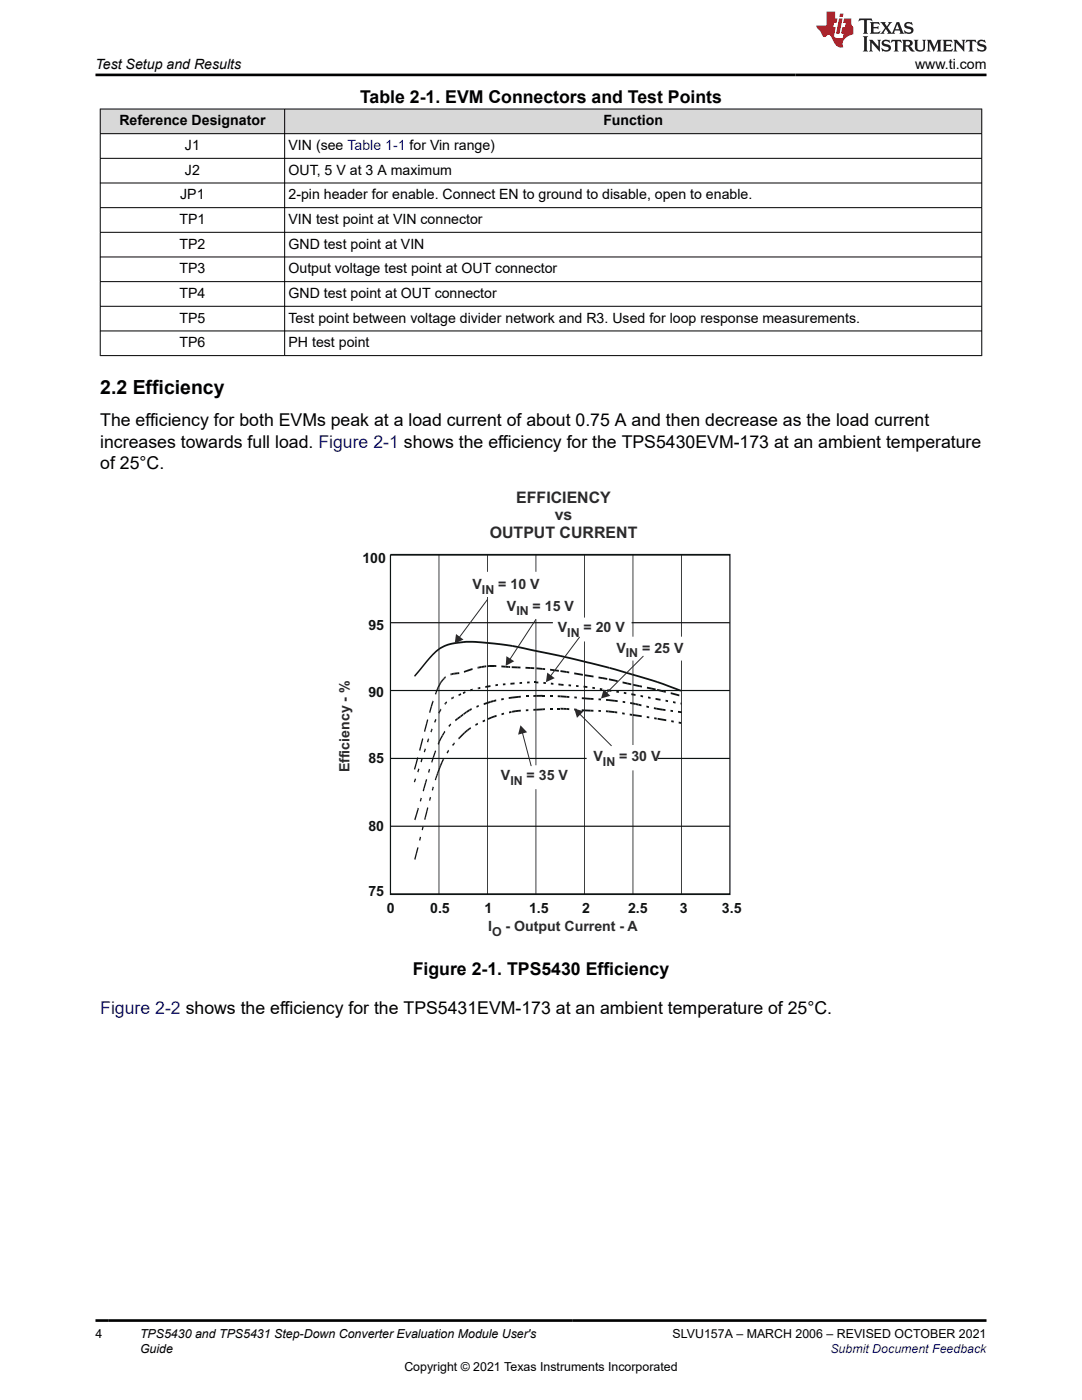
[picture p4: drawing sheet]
<svg xmlns="http://www.w3.org/2000/svg" width="216mm" height="279mm" viewBox="0 0 216 279" stroke-linecap="round" stroke-linejoin="round" font-family="sans-serif">
<g fill="#d8d8d8">
<path d="M20 21.8h175.9v4.9h-175.9z" fill-rule="evenodd"/>
<path d="M20.1 21.8h36.6v4.8h-36.6z" fill-rule="evenodd"/>
<path d="M56.9 21.8h138.9v4.8h-138.9z" fill-rule="evenodd"/>
</g>
<g fill="none" stroke="#000" stroke-width=".2">
<path d="M19.9 21.8h176.1M19.9 26.7h176.1M19.9 31.6h176.1M19.9 36.5h176.1M20 21.7v49.3M56.8 21.7v49.3M195.9 21.7v49.3M19.9 41.4h176.1M19.9 46.4h176.1M19.9 51.3h176.1M19.9 56.2h176.1M19.9 61.1h176.1"/>
<path d="M19.9 66h176.1M19.9 71h176.1"/>
</g>
<path d="M87.6 110.7v67.8M97.3 110.7v67.8M106.9 110.7v67.8M116.6 110.7v67.8M126.3 110.7v67.8M136 110.7v67.8M77.9 137.8h67.7M77.9 124.3h67.7M77.9 151.4h67.7M77.9 164.9h67.7" fill="none" stroke="#0d1413" stroke-width=".2"/>
<path d="M77.9 110.7h67.7v67.8h-67.7z" fill="none" stroke="#0d1413" stroke-width=".29"/>
<path d="M82.7 135l1.9-2.3a10.1 10.1 0 0 1 4.5-3.9 19.1 19.1 0 0 1 8.2-.5 55.5 55.5 0 0 1 9.6 1.6 178.2 178.2 0 0 1 29 8" fill="none" stroke="#0d1413" stroke-width=".3"/>
<g fill="#0d1413">
<path d="M82.9 152.4l.2 .1-.3 1.1-.2-.1z" fill-rule="evenodd"/>
<path d="M83.2 151.3l.2 .1-.3 1.1-.2-.1z" fill-rule="evenodd"/>
<path d="M83.2 151.1l.3 .1-.1 .2-.2-.1z" fill-rule="evenodd"/>
<path d="M83.8 149l.2 .1-.1 .8-.3-.2z" fill-rule="evenodd"/>
<path d="M84.2 147.3l.3 .2-.5 1.6-.2-.1z" fill-rule="evenodd"/>
<path d="M84.7 145.4l.3 .1-.2 .6-.2-.1z" fill-rule="evenodd"/>
<path d="M85 144.3l.3 .1-.3 1.2-.3-.2z" fill-rule="evenodd"/>
<path d="M85.2 143.5l.3 .2-.2 .7-.3-.1z" fill-rule="evenodd"/>
<path d="M85.7 142l.2 .2-.1 .1-.2-.2z" fill-rule="evenodd"/>
<path d="M85.9 141l.3 .1-.3 1.1-.3-.2z" fill-rule="evenodd"/>
<path d="M86.3 140l.2 .1-.3 1-.3-.1z" fill-rule="evenodd"/>
<path d="M86.3 139.8l.2 .2v.1l-.2-.1z" fill-rule="evenodd"/>
<path d="M86.9 138.2l.2 .2-.1 .3-.2-.2z" fill-rule="evenodd"/>
<path d="M87 137.8l.2 .1-.1 .4-.2-.1z" fill-rule="evenodd"/>
<path d="M87.2 137.4l.2 .2-.2 .4-.2-.2z" fill-rule="evenodd"/>
<path d="M87.3 137.1l.2 .2-.1 .3-.2-.2z" fill-rule="evenodd"/>
<path d="M87.5 136.7l.2 .2-.2 .4-.2-.2z" fill-rule="evenodd"/>
<path d="M87.7 136.5l.2 .2-.2 .3-.2-.3z" fill-rule="evenodd"/>
<path d="M87.8 136.2l.2 .2-.1 .3-.2-.2z" fill-rule="evenodd"/>
<path d="M88 135.9l.1 .3-.1 .2-.2-.2z" fill-rule="evenodd"/>
<path d="M88.1 135.7l.2 .3-.2 .2-.1-.3z" fill-rule="evenodd"/>
<path d="M88.3 135.5l.2 .3-.2 .2-.2-.3z" fill-rule="evenodd"/>
<path d="M88.5 135.3l.1 .3-.1 .2-.2-.3z" fill-rule="evenodd"/>
<path d="M88.5 135.3l.1-.1 .1 .3-.1 .1z" fill-rule="evenodd"/>
<path d="M88.8 135l.1 .3-.2 .2-.1-.3z" fill-rule="evenodd"/>
<path d="M88.8 135h.1v.3z" fill-rule="evenodd"/>
<path d="M89.9 134.4h.2v.3l-.2 .1z" fill-rule="evenodd"/>
<path d="M90.1 134.4l.3-.1v.4h-.3z" fill-rule="evenodd"/>
<path d="M90.4 134.3l.3-.1 .1 .4-.4 .1z" fill-rule="evenodd"/>
<path d="M90.7 134.2h.6l.1 .3-.7 .1z" fill-rule="evenodd"/>
<path d="M91.3 134.2h.3v.3h-.2z" fill-rule="evenodd"/>
<path d="M92.5 133.9l.7-.2v.3l-.6 .3z" fill-rule="evenodd"/>
<path d="M93.2 133.7l.6-.2v.4l-.6 .2z" fill-rule="evenodd"/>
<path d="M93.8 133.5l.5-.2v.4l-.5 .2z" fill-rule="evenodd"/>
<path d="M95.3 133.1l.2-.1v.4h-.2z" fill-rule="evenodd"/>
<path d="M95.5 133l.6-.1v.4l-.6 .1z" fill-rule="evenodd"/>
<path d="M96.1 132.9l.6-.1v.4l-.6 .1z" fill-rule="evenodd"/>
<path d="M96.7 132.8h.3v.4h-.3z" fill-rule="evenodd"/>
<path d="M97.3 132.8l.6-.1v.4h-.6z" fill-rule="evenodd"/>
<path d="M97.9 132.7h.6v.4h-.6z" fill-rule="evenodd"/>
<path d="M98.5 132.7h.5v.4h-.5z" fill-rule="evenodd"/>
<path d="M100 132.8l.9 .1v.3h-.9z" fill-rule="evenodd"/>
<path d="M100.9 132.9h.6v.4l-.6-.1z" fill-rule="evenodd"/>
<path d="M101.5 132.9h.3v.4h-.3z" fill-rule="evenodd"/>
<path d="M102.1 133h1.2v.4l-1.2-.1z" fill-rule="evenodd"/>
<path d="M103.3 133h.6v.4h-.6z" fill-rule="evenodd"/>
<path d="M104.9 133.1h.9v.4l-1-.1z" fill-rule="evenodd"/>
<path d="M105.8 133.1l.8 .1v.3h-.8z" fill-rule="evenodd"/>
<path d="M107 133.2l1.2 .1v.4l-1.2-.1z" fill-rule="evenodd"/>
<path d="M108.2 133.3l.6 .1v.3h-.6z" fill-rule="evenodd"/>
<path d="M109.8 133.5l.8 .1v.4l-.8-.2z" fill-rule="evenodd"/>
<path d="M110.6 133.6l.9 .1v.4l-.9-.1z" fill-rule="evenodd"/>
<path d="M111.8 133.7l1.3 .2-.1 .4-1.2-.2z" fill-rule="evenodd"/>
<path d="M113.1 133.9l.5 .1v.4l-.6-.1z" fill-rule="evenodd"/>
<path d="M114.6 134.2l1.7 .3v.4l-1.7-.3z" fill-rule="evenodd"/>
<path d="M116.7 134.6l1.7 .2v.4l-1.7-.3z" fill-rule="evenodd"/>
<path d="M119.4 135l.9 .2v.3l-.9-.1z" fill-rule="evenodd"/>
<path d="M120.3 135.2l.9 .1v.4l-.9-.2z" fill-rule="evenodd"/>
<path d="M121.5 135.4l1.2 .2v.4l-1.2-.2z" fill-rule="evenodd"/>
<path d="M122.7 135.6l.6 .2-.1 .3-.5-.1z" fill-rule="evenodd"/>
<path d="M124.2 136l1 .2-.1 .4-.9-.2z" fill-rule="evenodd"/>
<path d="M125.2 136.2l.8 .2v.4l-.9-.2z" fill-rule="evenodd"/>
<path d="M126.4 136.5l1.2 .2-.1 .4-1.2-.3z" fill-rule="evenodd"/>
<path d="M127.6 136.7l.5 .1v.4l-.6-.1z" fill-rule="evenodd"/>
<path d="M129.1 137.1l.8 .1v.4l-.8-.2z" fill-rule="evenodd"/>
<path d="M129.9 137.2l1 .2-.1 .4-.9-.2z" fill-rule="evenodd"/>
<path d="M131.1 137.5l1.3 .3-.1 .3-1.2-.2z" fill-rule="evenodd"/>
<path d="M132.3 137.8l.6 .1-.1 .4-.5-.2z" fill-rule="evenodd"/>
<path d="M133.9 138.1l1.7 .5-.1 .4-1.7-.5z" fill-rule="evenodd"/>
<path d="M82.8 155.3l.2 .2-.2 .7-.2-.2z" fill-rule="evenodd"/>
<path d="M83.5 153.3l.2 .2-.2 .7-.2-.2z" fill-rule="evenodd"/>
<path d="M84.1 151.3l.2 .2-.2 .7-.2-.2z" fill-rule="evenodd"/>
<path d="M84.8 149.4l.2 .1-.2 .7-.2-.2z" fill-rule="evenodd"/>
<path d="M85.4 147.4l.2 .2-.2 .6-.2-.2z" fill-rule="evenodd"/>
<path d="M85.4 147.3l.2 .3z" fill-rule="evenodd"/>
<path d="M86 145.6l.2 .2-.1 .4-.2-.2z" fill-rule="evenodd"/>
<path d="M86.1 145.4l.2 .2-.1 .2-.2-.2z" fill-rule="evenodd"/>
<path d="M86.6 144l.2 .3z" fill-rule="evenodd"/>
<path d="M86.9 143.5l.2 .1-.2 .6-.3-.2z" fill-rule="evenodd"/>
<path d="M87.6 142l.2 .2-.1 .2-.2-.2z" fill-rule="evenodd"/>
<path d="M87.7 141.7l.2 .3-.1 .2-.2-.2z" fill-rule="evenodd"/>
<path d="M87.9 141.5l.2 .2-.2 .3-.2-.3z" fill-rule="evenodd"/>
<path d="M87.9 141.4l.1 .3z" fill-rule="evenodd"/>
<path d="M88.8 140.2l.1 .3-.1 .2-.1-.3z" fill-rule="evenodd"/>
<path d="M89.1 140l.1 .2-.3 .3-.1-.3z" fill-rule="evenodd"/>
<path d="M90 139.2l.3-.1 .1 .4-.3 .1z" fill-rule="evenodd"/>
<path d="M90.3 139.1l.2-.1 .1 .3-.2 .2z" fill-rule="evenodd"/>
<path d="M91.5 138.6l.3-.2v.4l-.3 .1z" fill-rule="evenodd"/>
<path d="M91.8 138.4h.2v.3l-.2 .1z" fill-rule="evenodd"/>
<path d="M92.3 138.2l.5-.3 .1 .4-.5 .2z" fill-rule="evenodd"/>
<path d="M93.8 137.6l.4-.1 .1 .3-.4 .1z" fill-rule="evenodd"/>
<path d="M94.2 137.5l.2 .3z" fill-rule="evenodd"/>
<path d="M95.3 137.2h.2v.3l-.1 .1z" fill-rule="evenodd"/>
<path d="M95.5 137.2l.3-.1 .1 .4h-.4z" fill-rule="evenodd"/>
<path d="M96.8 136.9l.5-.1 .1 .4-.5 .1z" fill-rule="evenodd"/>
<path d="M97.4 136.8l.4-.1 .1 .4-.5 .1z" fill-rule="evenodd"/>
<path d="M98.8 136.6l.5-.1 .1 .4h-.5z" fill-rule="evenodd"/>
<path d="M100.3 136.4h.5l.1 .3-.5 .1z" fill-rule="evenodd"/>
<path d="M101.8 136.3h.4v.3h-.3z" fill-rule="evenodd"/>
<path d="M102.2 136.3l.5-.1v.4h-.5z" fill-rule="evenodd"/>
<path d="M103.7 136.1h.5v.4h-.5z" fill-rule="evenodd"/>
<path d="M105.2 136h.5v.4h-.5z" fill-rule="evenodd"/>
<path d="M106.7 136h.2v.4h-.2z" fill-rule="evenodd"/>
<path d="M106.9 136h.5v.4h-.5z" fill-rule="evenodd"/>
<path d="M108.4 136.1h.5v.4h-.5z" fill-rule="evenodd"/>
<path d="M109.9 136.2l.5 .1v.4l-.5-.1z" fill-rule="evenodd"/>
<path d="M111.4 136.4l.5 .1v.3h-.5z" fill-rule="evenodd"/>
<path d="M112 136.5h.5l-.1 .4-.5-.1z" fill-rule="evenodd"/>
<path d="M113.5 136.6h.5l-.1 .4-.5-.1z" fill-rule="evenodd"/>
<path d="M115 136.7l.4 .1v.3h-.5z" fill-rule="evenodd"/>
<path d="M116.4 136.8l.3 .1v.3h-.3z" fill-rule="evenodd"/>
<path d="M116.7 136.9h.5v.4l-.5-.1z" fill-rule="evenodd"/>
<path d="M118.2 137.1h.5v.4l-.5-.1z" fill-rule="evenodd"/>
<path d="M119.7 137.3l.5 .1v.4l-.5-.1z" fill-rule="evenodd"/>
<path d="M121.2 137.6h.3v.4l-.3-.1z" fill-rule="evenodd"/>
<path d="M121.5 137.6l.5 .1v.4l-.5-.1z" fill-rule="evenodd"/>
<path d="M123 137.9h.5v.4l-.5-.1z" fill-rule="evenodd"/>
<path d="M124.5 138.1l.5 .1v.3l-.5-.1z" fill-rule="evenodd"/>
<path d="M126 138.4h.3v.4l-.3-.1z" fill-rule="evenodd"/>
<path d="M126.3 138.4l.5 .1v.4l-.5-.1z" fill-rule="evenodd"/>
<path d="M127.8 138.7l.5 .1v.4l-.5-.1z" fill-rule="evenodd"/>
<path d="M129.3 139l.5 .1v.4l-.5-.1z" fill-rule="evenodd"/>
<path d="M130.8 139.3l.5 .1v.3h-.5z" fill-rule="evenodd"/>
<path d="M131.3 139.4l.5 .1v.3l-.5-.1z" fill-rule="evenodd"/>
<path d="M132.8 139.7h.5v.4l-.5-.1z" fill-rule="evenodd"/>
<path d="M134.3 139.9l.5 .1v.4l-.5-.1z" fill-rule="evenodd"/>
<path d="M135.8 140.2h.2v.4h-.2z" fill-rule="evenodd"/>
<path d="M83 162.5l.2 .2-.3 1-.2-.2z" fill-rule="evenodd"/>
<path d="M83.3 161.5l.2 .2-.3 1-.2-.1z" fill-rule="evenodd"/>
<path d="M83.4 161.2l.2 .1-.1 .4-.2-.2z" fill-rule="evenodd"/>
<path d="M83.9 159.4l.2 .2-.1 .4-.2-.1z" fill-rule="evenodd"/>
<path d="M83.9 159.2l.3 .1-.1 .3-.2-.2z" fill-rule="evenodd"/>
<path d="M84.5 157.3l.2 .1-.1 .6-.3-.2z" fill-rule="evenodd"/>
<path d="M84.8 156.2l.2 .1-.3 1.1-.2-.1z" fill-rule="evenodd"/>
<path d="M85 155.5l.2 .1-.2 .7-.2-.1z" fill-rule="evenodd"/>
<path d="M85.4 154l.2 .3z" fill-rule="evenodd"/>
<path d="M85.6 153.4l.2 .2-.1 .6-.3-.2z" fill-rule="evenodd"/>
<path d="M86 152l.3 .2z" fill-rule="evenodd"/>
<path d="M86.4 151.1l.2 .1-.3 1-.3-.2z" fill-rule="evenodd"/>
<path d="M86.7 150.2l.2 .1-.3 .9-.2-.1z" fill-rule="evenodd"/>
<path d="M86.8 149.7l.2 .2-.1 .4-.2-.1z" fill-rule="evenodd"/>
<path d="M87.4 148.2l.2 .2-.1 .2-.2-.1z" fill-rule="evenodd"/>
<path d="M87.6 147.8l.2 .3-.2 .3-.2-.2z" fill-rule="evenodd"/>
<path d="M87.9 147.2l.2 .2-.3 .7-.2-.3z" fill-rule="evenodd"/>
<path d="M88.2 146.7l.2 .2-.3 .6-.2-.3z" fill-rule="evenodd"/>
<path d="M88.5 146.2l.2 .2-.3 .5-.2-.2z" fill-rule="evenodd"/>
<path d="M88.7 145.8l.2 .3-.2 .3-.2-.3z" fill-rule="evenodd"/>
<path d="M89.7 144.6l.2 .3-.3 .2-.1-.3z" fill-rule="evenodd"/>
<path d="M89.7 144.6l.2-.2 .1 .3-.1 .2z" fill-rule="evenodd"/>
<path d="M90.8 143.6l.4-.3 .1 .3-.4 .3z" fill-rule="evenodd"/>
<path d="M91.2 143.3l.6-.4 .1 .3-.6 .4z" fill-rule="evenodd"/>
<path d="M91.8 142.9l.6-.5 .1 .4-.6 .4z" fill-rule="evenodd"/>
<path d="M92.4 142.4l.3-.2 .1 .3-.3 .2z" fill-rule="evenodd"/>
<path d="M92.7 142.2l.3-.2 .1 .3-.3 .2z" fill-rule="evenodd"/>
<path d="M93 141.9l.6-.4 .1 .4-.6 .4z" fill-rule="evenodd"/>
<path d="M93.6 141.5l.5-.2 .1 .4-.5 .2z" fill-rule="evenodd"/>
<path d="M95 140.9l.4-.2 .1 .4-.4 .1z" fill-rule="evenodd"/>
<path d="M95.4 140.7l.1 .4z" fill-rule="evenodd"/>
<path d="M96.5 140.3l.8-.2v.4l-.7 .2z" fill-rule="evenodd"/>
<path d="M97.3 140.1l.6-.2v.3l-.6 .3z" fill-rule="evenodd"/>
<path d="M97.9 139.9l.6-.2v.4l-.6 .1z" fill-rule="evenodd"/>
<path d="M98.5 139.7l.5-.1v.4l-.5 .1z" fill-rule="evenodd"/>
<path d="M100 139.4l.5-.1v.4l-.5 .1z" fill-rule="evenodd"/>
<path d="M101.5 139.1l.7-.1v.4l-.7 .1z" fill-rule="evenodd"/>
<path d="M102.2 139l1.2-.1v.4l-1.2 .1z" fill-rule="evenodd"/>
<path d="M103.4 138.9h.5v.3l-.5 .1z" fill-rule="evenodd"/>
<path d="M104.9 138.8h.5v.3h-.5z" fill-rule="evenodd"/>
<path d="M106.4 138.7h.6v.4h-.6z" fill-rule="evenodd"/>
<path d="M107 138.7h1.2v.3l-1.2 .1z" fill-rule="evenodd"/>
<path d="M108.2 138.7h.6v.3h-.6z" fill-rule="evenodd"/>
<path d="M109.8 138.7h.5v.4h-.5z" fill-rule="evenodd"/>
<path d="M111.3 138.8h.5v.4l-.5-.1z" fill-rule="evenodd"/>
<path d="M111.9 138.8l1.2 .1-.1 .3h-1.2z" fill-rule="evenodd"/>
<path d="M113.1 138.9h.5v.4l-.6-.1z" fill-rule="evenodd"/>
<path d="M114.6 139h.5v.4h-.5z" fill-rule="evenodd"/>
<path d="M116.1 139.2h.6v.4l-.6-.1z" fill-rule="evenodd"/>
<path d="M116.7 139.2l1.2 .1v.4l-1.2-.1z" fill-rule="evenodd"/>
<path d="M117.9 139.3h.5v.4h-.5z" fill-rule="evenodd"/>
<path d="M119.4 139.4h.5v.4l-.5-.1z" fill-rule="evenodd"/>
<path d="M120.9 139.5h.6v.4h-.6z" fill-rule="evenodd"/>
<path d="M121.5 139.5l1.2 .2v.3l-1.2-.1z" fill-rule="evenodd"/>
<path d="M122.7 139.7h.6l-.1 .4-.5-.1z" fill-rule="evenodd"/>
<path d="M124.3 139.9l.5 .1-.1 .3-.5-.1z" fill-rule="evenodd"/>
<path d="M125.8 140.1l.5 .1-.1 .4-.5-.1z" fill-rule="evenodd"/>
<path d="M126.3 140.2l.5 .1v.4l-.6-.1z" fill-rule="evenodd"/>
<path d="M126.8 140.3l.6 .2v.3l-.6-.1z" fill-rule="evenodd"/>
<path d="M127.5 140.5l.5 .1v.4l-.6-.2z" fill-rule="evenodd"/>
<path d="M129 140.8l.5 .1v.4l-.5-.1z" fill-rule="evenodd"/>
<path d="M130.5 141.1l.6 .2-.1 .3-.5-.1z" fill-rule="evenodd"/>
<path d="M131.1 141.3l1.2 .2v.3l-1.3-.2z" fill-rule="evenodd"/>
<path d="M132.3 141.5h.5v.4l-.5-.1z" fill-rule="evenodd"/>
<path d="M133.8 141.7h.5v.4l-.5-.1z" fill-rule="evenodd"/>
<path d="M135.3 141.9l.7 .1v.3l-.7-.1z" fill-rule="evenodd"/>
<path d="M82.9 170.3l.3 .2-.3 1.1-.2-.1z" fill-rule="evenodd"/>
<path d="M83.3 169.1l.2 .2-.3 1.2-.3-.2z" fill-rule="evenodd"/>
<path d="M83.3 169.1l.2 .2z" fill-rule="evenodd"/>
<path d="M83.8 167l.2 .1-.1 .7-.3-.1z" fill-rule="evenodd"/>
<path d="M84.3 164.9l.2 .1-.1 .7-.3-.1z" fill-rule="evenodd"/>
<path d="M84.8 163l.2 .1-.1 .5-.3-.1z" fill-rule="evenodd"/>
<path d="M85.1 161.8l.2 .2-.3 1.2-.2-.2z" fill-rule="evenodd"/>
<path d="M85.2 161.1l.3 .1-.2 .7-.2-.1z" fill-rule="evenodd"/>
<path d="M85.7 159.5l.2 .1-.1 .2-.2-.1z" fill-rule="evenodd"/>
<path d="M85.8 159l.2 .2-.1 .4-.2-.1z" fill-rule="evenodd"/>
<path d="M86.3 157.3l.2 .1-.1 .4-.2-.1z" fill-rule="evenodd"/>
<path d="M86.3 157l.3 .1-.1 .3-.2-.1z" fill-rule="evenodd"/>
<path d="M86.9 155.2l.2 .2-.1 .3-.2-.1z" fill-rule="evenodd"/>
<path d="M87 154.8l.2 .1-.1 .5-.2-.2z" fill-rule="evenodd"/>
<path d="M87.2 154.3l.2 .2-.2 .4-.2-.1z" fill-rule="evenodd"/>
<path d="M87.3 153.9l.2 .2-.1 .4-.2-.2z" fill-rule="evenodd"/>
<path d="M87.5 153.5l.2 .2-.2 .4-.2-.2z" fill-rule="evenodd"/>
<path d="M87.6 153.1l.3 .2-.2 .4-.2-.2z" fill-rule="evenodd"/>
<path d="M87.8 152.8l.2 .1-.1 .4-.3-.2z" fill-rule="evenodd"/>
<path d="M88.1 152l.2 .3-.3 .6-.2-.2z" fill-rule="evenodd"/>
<path d="M88.4 151.4l.2 .2-.3 .7-.2-.3z" fill-rule="evenodd"/>
<path d="M88.5 151.3l.1 .4z" fill-rule="evenodd"/>
<path d="M89.3 149.9l.2 .2-.2 .3-.2-.2z" fill-rule="evenodd"/>
<path d="M89.4 149.6l.2 .3-.1 .2-.2-.2z" fill-rule="evenodd"/>
<path d="M90.5 148.3l.1 .3-.2 .3-.2-.3z" fill-rule="evenodd"/>
<path d="M90.6 148.1l.2 .3-.2 .2-.1-.3z" fill-rule="evenodd"/>
<path d="M91.4 147.3l.3-.3 .1 .3-.2 .3z" fill-rule="evenodd"/>
<path d="M92.3 146.4l.1 .3-.6 .6-.1-.3z" fill-rule="evenodd"/>
<path d="M92.3 146.4l.3-.3 .2 .3-.4 .3z" fill-rule="evenodd"/>
<path d="M92.6 146.1l.3-.3 .2 .3-.3 .3z" fill-rule="evenodd"/>
<path d="M92.9 145.8l.3-.2 .2 .3-.3 .2z" fill-rule="evenodd"/>
<path d="M93.2 145.6l.4-.3 .1 .4-.4 .2z" fill-rule="evenodd"/>
<path d="M93.6 145.3l.3-.2 .1 .3-.3 .3z" fill-rule="evenodd"/>
<path d="M94.8 144.5l.5-.2 .1 .3-.5 .3z" fill-rule="evenodd"/>
<path d="M96.3 143.8l.4-.2 .1 .3-.4 .3z" fill-rule="evenodd"/>
<path d="M97.3 143.3l.6-.2 .1 .3-.6 .3z" fill-rule="evenodd"/>
<path d="M98 143.1l.6-.3v.4l-.6 .2z" fill-rule="evenodd"/>
<path d="M98.6 142.8l.5-.1v.3l-.5 .2z" fill-rule="evenodd"/>
<path d="M100 142.4l.4-.1v.3l-.3 .1z" fill-rule="evenodd"/>
<path d="M100.4 142.3l.1-.1 .1 .4h-.2z" fill-rule="evenodd"/>
<path d="M101.6 142l.5-.1v.4l-.5 .1z" fill-rule="evenodd"/>
<path d="M102.2 141.9l.6-.1v.3l-.6 .1z" fill-rule="evenodd"/>
<path d="M102.8 141.8l.6-.1v.4h-.6z" fill-rule="evenodd"/>
<path d="M103.4 141.7l.5-.1v.4l-.5 .1z" fill-rule="evenodd"/>
<path d="M104.9 141.6l.5-.1v.4h-.5z" fill-rule="evenodd"/>
<path d="M106.4 141.5h.5v.3h-.5z" fill-rule="evenodd"/>
<path d="M107 141.5l1.2-.1v.4h-1.2z" fill-rule="evenodd"/>
<path d="M108.2 141.4l.5-.1v.4l-.5 .1z" fill-rule="evenodd"/>
<path d="M109.7 141.3h.5v.3h-.5z" fill-rule="evenodd"/>
<path d="M111.2 141.3h.5v.3h-.5z" fill-rule="evenodd"/>
<path d="M111.8 141.3h.6v.3h-.6z" fill-rule="evenodd"/>
<path d="M112.4 141.3h.6v.4l-.6-.1z" fill-rule="evenodd"/>
<path d="M113.1 141.3h.5v.4h-.6z" fill-rule="evenodd"/>
<path d="M114.6 141.4l.5 .1v.3h-.5z" fill-rule="evenodd"/>
<path d="M116.1 141.5l.5 .1v.4l-.5-.1z" fill-rule="evenodd"/>
<path d="M116.7 141.6h1.2v.4h-1.2z" fill-rule="evenodd"/>
<path d="M117.9 141.6l.5 .1v.3h-.5z" fill-rule="evenodd"/>
<path d="M119.4 141.7h.5v.4h-.5z" fill-rule="evenodd"/>
<path d="M120.9 141.8h.5v.4l-.5-.1z" fill-rule="evenodd"/>
<path d="M121.4 141.8l1.2 .1v.4l-1.2-.1z" fill-rule="evenodd"/>
<path d="M122.6 141.9l.6 .1v.4l-.6-.1z" fill-rule="evenodd"/>
<path d="M124.2 142.2l.5 .1-.1 .3-.5-.1z" fill-rule="evenodd"/>
<path d="M125.7 142.4l.5 .1-.1 .4-.5-.1z" fill-rule="evenodd"/>
<path d="M126.3 142.5l1.8 .3-.1 .3-1.7-.2z" fill-rule="evenodd"/>
<path d="M129.1 142.9l.5 .1-.1 .4-.5-.1z" fill-rule="evenodd"/>
<path d="M130.6 143.1l.5 .1-.1 .4-.5-.1z" fill-rule="evenodd"/>
<path d="M131.2 143.3l1.8 .3-.1 .3-1.7-.3z" fill-rule="evenodd"/>
<path d="M134 143.7l.5 .1-.1 .4-.5-.1z" fill-rule="evenodd"/>
<path d="M135.4 144l.5 .1v.4l-.5-.1z" fill-rule="evenodd"/>
</g>
<path d="M93.3 114.2h15.2v4.8h-15.2z" fill-rule="evenodd" fill="#fff"/>
<path d="M93.3 114.2h15.2v4.8h-15.2z" fill="none" stroke="#fff" stroke-width=".2"/>
<path d="M100.1 119h15.8v4.6h-15.8z" fill-rule="evenodd" fill="#fff"/>
<path d="M100.1 119h15.8v4.6h-15.8z" fill="none" stroke="#fff" stroke-width=".2"/>
<path d="M110.4 123.4h15.5v4.5h-15.5z" fill-rule="evenodd" fill="#fff"/>
<path d="M110.4 123.4h15.5v4.5h-15.5z" fill="none" stroke="#fff" stroke-width=".2"/>
<path d="M122 127.2h14.7v4.5h-14.7z" fill-rule="evenodd" fill="#fff"/>
<path d="M122 127.2h14.7v4.5h-14.7z" fill="none" stroke="#fff" stroke-width=".2"/>
<path d="M117.2 148.8h13.9v4.8h-13.9z" fill-rule="evenodd" fill="#fff"/>
<path d="M117.2 148.8h13.9v4.8h-13.9z" fill="none" stroke="#fff" stroke-width=".2"/>
<path d="M99.2 152.8h15.5v4.6h-15.5z" fill-rule="evenodd" fill="#fff"/>
<path d="M99.2 152.8h15.5v4.6h-15.5z" fill="none" stroke="#fff" stroke-width=".2"/>
<path d="M97.3 119.7l-5.6 7.5" fill="none" stroke="#2b292a" stroke-width=".2"/>
<path d="M91 126.5l1.5 1.1-1.8 .8z" fill="#2b292a"/>
<path d="M106.9 123.6l-5.2 8" fill="none" stroke="#2b292a" stroke-width=".2"/>
<path d="M101 131l1.6 1-1.7 .9z" fill="#2b292a"/>
<path d="M115.6 127.2l-5.7 7.7" fill="none" stroke="#2b292a" stroke-width=".2"/>
<path d="M109.2 134.2l1.5 1.1-1.8 .8z" fill="#2b292a"/>
<path d="M128.3 131l-7.3 7.3" fill="none" stroke="#2b292a" stroke-width=".2"/>
<path d="M120.5 137.6l1.3 1.3-1.9 .5z" fill="#2b292a"/>
<path d="M115.7 142.5l6.3 6.3" fill="none" stroke="#2b292a" stroke-width=".2"/>
<path d="M114.6 141.4l1.8 .6-1.3 1.3z" fill="#2b292a"/>
<path d="M104.2 146.2l1.8 6.6" fill="none" stroke="#2b292a" stroke-width=".2"/>
<path d="M103.9 144.7l1.3 1.4-1.8 .5z" fill="#2b292a"/>
<path d="M171.5 3.7l-.2 .6 .5-.3h.6v.2v2.2l-.2 .3h1l-.2-.3v-2.2v-.2h.5l.5 .3-.1-.6zM173.6 4.4l.2 .4v1.6l-.2 .3h1.9l.1-.6a1.08 1.08 0 0 1-1.3 .2v-.6h.6l.4 .1v-.6l-.4 .2h-.6v-.6l.2-.1a1 1 0 0 1 1 .3l-.1-.6zM175.7 4.4l.9 1.2-1 1.1h.9l-.2-.2 .5-.7 .4 .7-.2 .2h1.6l-.2-.2 .2-.4h.9l.1 .4-.1 .2h.9l-.2-.3-.8-2h-.5l-.9 2.2-.9-1.1 .9-1.1h-.8l.2 .2-.4 .7-.4-.7 .2-.2zM179 4.8l.4 1h-.7zM180.7 4.6a.65 .65 0 0 0-.2 .7 .65 .65 0 0 0 .6 .4l.6 .2 .1 .2a.79 .79 0 0 1-.7 .4 .79 .79 0 0 1-.7-.5l.1 .7 .2-.1a.93 .93 0 0 0 1.1 .1 .93 .93 0 0 0 .4-.9 1.46 1.46 0 0 0-1.2-.6l-.1-.4a1.09 1.09 0 0 1 1.2 .2l-.2-.6-.1 .1-.5-.1zM172.2 7.2l.2 .4v2.3l-.2 .4h1l-.2-.4v-2.3l.2-.4zM173.4 7.9l.2 .4v1.6l-.2 .4h.8l-.3-.4 .1-1.4 1.6 1.8v-2l.2-.4h-.7l.1 .3 .1 1.1-1.2-1.4zM176.2 8.1a.65 .65 0 0 0-.2 .7 .65 .65 0 0 0 .6 .4l.6 .2 .1 .3a.79 .79 0 0 1-.7 .3 .79 .79 0 0 1-.7-.5l.1 .8 .2-.1a.93 .93 0 0 0 1.1 0 .93 .93 0 0 0 .4-.9 1.46 1.46 0 0 0-1.2-.6l-.1-.4a1.09 1.09 0 0 1 1.2 .2l-.1-.6-.2 .1-.5-.1zM177.9 7.9l-.1 .7a.63 .63 0 0 1 .8-.4v1.7l-.3 .4h1l-.2-.4v-1.7a.66 .66 0 0 1 .8 .4l-.1-.7zM180 7.9l.2 .4v1.6l-.2 .4h1l-.2-.2-.1-.8 .5 .1 .1 .1a.79 .79 0 0 0 1.2 .7l-1-1a.61 .61 0 0 0 .6-.6 .61 .61 0 0 0-.5-.6zM180.8 8.3l.1-.1a.47 .47 0 0 1 .5 .1 .47 .47 0 0 1 .1 .5l-.1 .2h-.7zM182.3 7.9l.2 .3a2.27 2.27 0 0 0 .4 1.9 1.04 1.04 0 0 0 1.7-.6v-1.3l.2-.3h-.8l.2 .4v1.2a.6 .6 0 0 1-.6 .5 .6 .6 0 0 1-.6-.5v-1.2l.3-.4zM184.9 7.9l.2 .4v1.6l-.2 .4h.8l-.3-.4v-1.5l.9 1.9 .9-1.9v1.5l-.3 .4h1l-.2-.4v-1.6l.2-.4h-.8l-.7 1.6-.6-1.6zM188.1 7.9l.2 .4v1.6l-.2 .4h1.9l.1-.6a1.09 1.09 0 0 1-1.3 .1v-.6h.6l.4 .2v-.7l-.4 .2h-.6v-.5l.2-.2a1.01 1.01 0 0 1 1 .3l-.1-.6zM190.2 7.9l.3 .4v1.6l-.3 .4h.8l-.2-.4v-1.4l1.6 1.8v-2l.2-.4h-.7l.2 .3v1.1l-1.2-1.4zM192.8 7.9l-.1 .7a.63 .63 0 0 1 .8-.4v1.7l-.3 .4h1l-.2-.4v-1.7a.66 .66 0 0 1 .8 .4l-.1-.7zM195.2 8.1a.65 .65 0 0 0-.2 .7 .65 .65 0 0 0 .6 .4l.6 .2 .2 .3a.79 .79 0 0 1-.7 .3 .79 .79 0 0 1-.7-.5l.1 .8 .2-.1a.93 .93 0 0 0 1 0 .93 .93 0 0 0 .5-.9 1.46 1.46 0 0 0-1.3-.6v-.4a1.09 1.09 0 0 1 1.2 .2l-.2-.6-.2 .1-.5-.1z" fill="#231f20"/>
<path d="M164.9 2.3v2.8h-2l.1 .4 .8 .9a.95 .95 0 0 0 1 .9 .59 .59 0 0 1 .5-.3 .59 .59 0 0 1 .5 .3l.4 .8a1.59 1.59 0 0 0 2.1 1.3 1.61 1.61 0 0 1 1-2.2l1-.4-.1-1.4a1.59 1.59 0 0 1-.3-1.7h-1.5l-.2 .9h.6l-.2 .8h-.5l-.2 1v.3h.4l-.1 .9h-.7a.73 .73 0 0 1-1-.6l.3-1.6h-.5l.1-.8h.5l.2-.9h-.5v-1.4zM167.4 3.7l-.6 3h.7l.6-3zM167.6 2.7l-.1 .7h.7l.1-.7z" fill="#ed1c24"/>
<path d="M19 15h177.8M19 263.5h177.8" fill="none" stroke="#000" stroke-width=".53"/>
<text font-size="3.9" x="20" y="78.6">2.2 Efficiency</text>
<g font-size="3.5">
<text x="71.9" y="20.6">Table 2-1. EVM Connectors and Test Points</text>
<text x="20" y="85.1">The efficiency for both EVMs peak at a load current of about 0.75 A and then decrease as the load current</text>
<text x="20" y="89.3">increases towards full load. Figure 2-1 shows the efficiency for the TPS5430EVM-173 at an ambient temperature</text>
<text x="20" y="93.6">of 25°C.</text>
<text x="82.4" y="194.5">Figure 2-1. TPS5430 Efficiency</text>
</g>
<text font-size="3.5" fill="#00f" x="20" y="202.3">Figure 2-2 shows the efficiency for the TPS5431EVM-173 at an ambient temperature of 25°C.</text>
<g font-size="3.2" fill="#2b292a">
<text x="103" y="100.3">EFFICIENCY</text>
<text x="97.7" y="107.4">OUTPUT CURRENT</text>
<text x="110.7" y="103.9">vs</text>
</g>
<g font-size="2.8">
<text x="19" y="13.8">Test Setup and Results</text>
<text x="182.6" y="13.8">www.ti.com</text>
<text x="23.8" y="25">Reference Designator</text>
<text x="36.9" y="30">J1</text>
<text x="57.6" y="30">VIN (see Table 1-1 for Vin range)</text>
<text x="120.4" y="25">Function</text>
<text x="36.9" y="34.9">J2</text>
<text x="57.6" y="34.9">OUT, 5 V at 3 A maximum</text>
<text x="36" y="39.8">JP1</text>
<text x="57.6" y="39.8">2-pin header for enable. Connect EN to ground to disable, open to enable.</text>
<text x="35.8" y="44.7">TP1</text>
<text x="57.6" y="44.7">VIN test point at VIN connector</text>
<text x="35.8" y="49.6">TP2</text>
<text x="57.6" y="49.6">GND test point at VIN</text>
<text x="35.8" y="54.6">TP3</text>
<text x="35.8" y="59.5">TP4</text>
<text x="57.6" y="54.6">Output voltage test point at OUT connector</text>
<text x="57.6" y="59.5">GND test point at OUT connector</text>
<text x="35.8" y="64.4">TP5</text>
<text x="57.6" y="64.4">Test point between voltage divider network and R3. Used for loop response measurements.</text>
<text x="35.8" y="69.3">TP6</text>
<text x="57.6" y="69.3">PH test point</text>
</g>
<g font-size="2.8" fill="#0d1413">
<text x="72.3" y="112.3">100</text>
<text x="73.5" y="125.8">95</text>
<text x="73.5" y="139.2">90</text>
<text x="73.5" y="152.2">85</text>
<text x="73.5" y="165.9">80</text>
<text x="73.5" y="178.7">75</text>
<text x="77.2" y="182.1">0</text>
<text x="85.8" y="182.1">0.5</text>
<text x="96.6" y="182.1">1</text>
<text x="105.6" y="182.1">1.5</text>
<text x="116.1" y="182.1">2</text>
<text x="125.3" y="182.1">2.5</text>
<text x="135.6" y="182.1">3</text>
<text x="144" y="182.1">3.5</text>
</g>
<g font-size="2.8" fill="#2b292a">
<text x="94.3" y="117.5">V</text>
<text x="99.4" y="117.5">= 10 V</text>
<text x="101.2" y="121.8">V</text>
<text x="106.3" y="121.8">= 15 V</text>
<text x="111.3" y="126.2">V</text>
<text x="116.5" y="126.2">= 20 V</text>
<text x="123" y="130.2">V</text>
<text x="128.1" y="130.2">= 25 V</text>
<text x="69.7" y="154.1" transform="rotate(-90 69.7 154.1)">Efficiency - %</text>
<text x="100" y="155.6">V</text>
<text x="105.1" y="155.6">= 35 V</text>
<text x="118.4" y="151.9">V</text>
<text x="123.6" y="151.9">= 30 V</text>
<text x="97.4" y="185.9">I</text>
<text x="100.9" y="185.9">- Output Current - A</text>
</g>
<g font-size="2.5" fill="#2b292a">
<text x="96.2" y="118.5">IN</text>
<text x="103" y="122.8">IN</text>
<text x="113.2" y="127.1">IN</text>
<text x="124.9" y="131.2">IN</text>
<text x="120.3" y="152.9">IN</text>
<text x="101.8" y="156.6">IN</text>
<text x="98.2" y="186.8">O</text>
</g>
<g font-size="2.5">
<text x="19" y="267.1">4</text>
<text x="27.9" y="267.1">TPS5430 and TPS5431 Step-Down Converter Evaluation Module User's</text>
<text x="134.2" y="267.1">SLVU157A – MARCH 2006 – REVISED OCTOBER 2021</text>
<text x="27.9" y="270">Guide</text>
<text x="80.7" y="273.5">Copyright © 2021 Texas Instruments Incorporated</text>
</g>
<text font-size="2.5" fill="#00f" x="165.7" y="270">Submit Document Feedback</text>
</svg>
